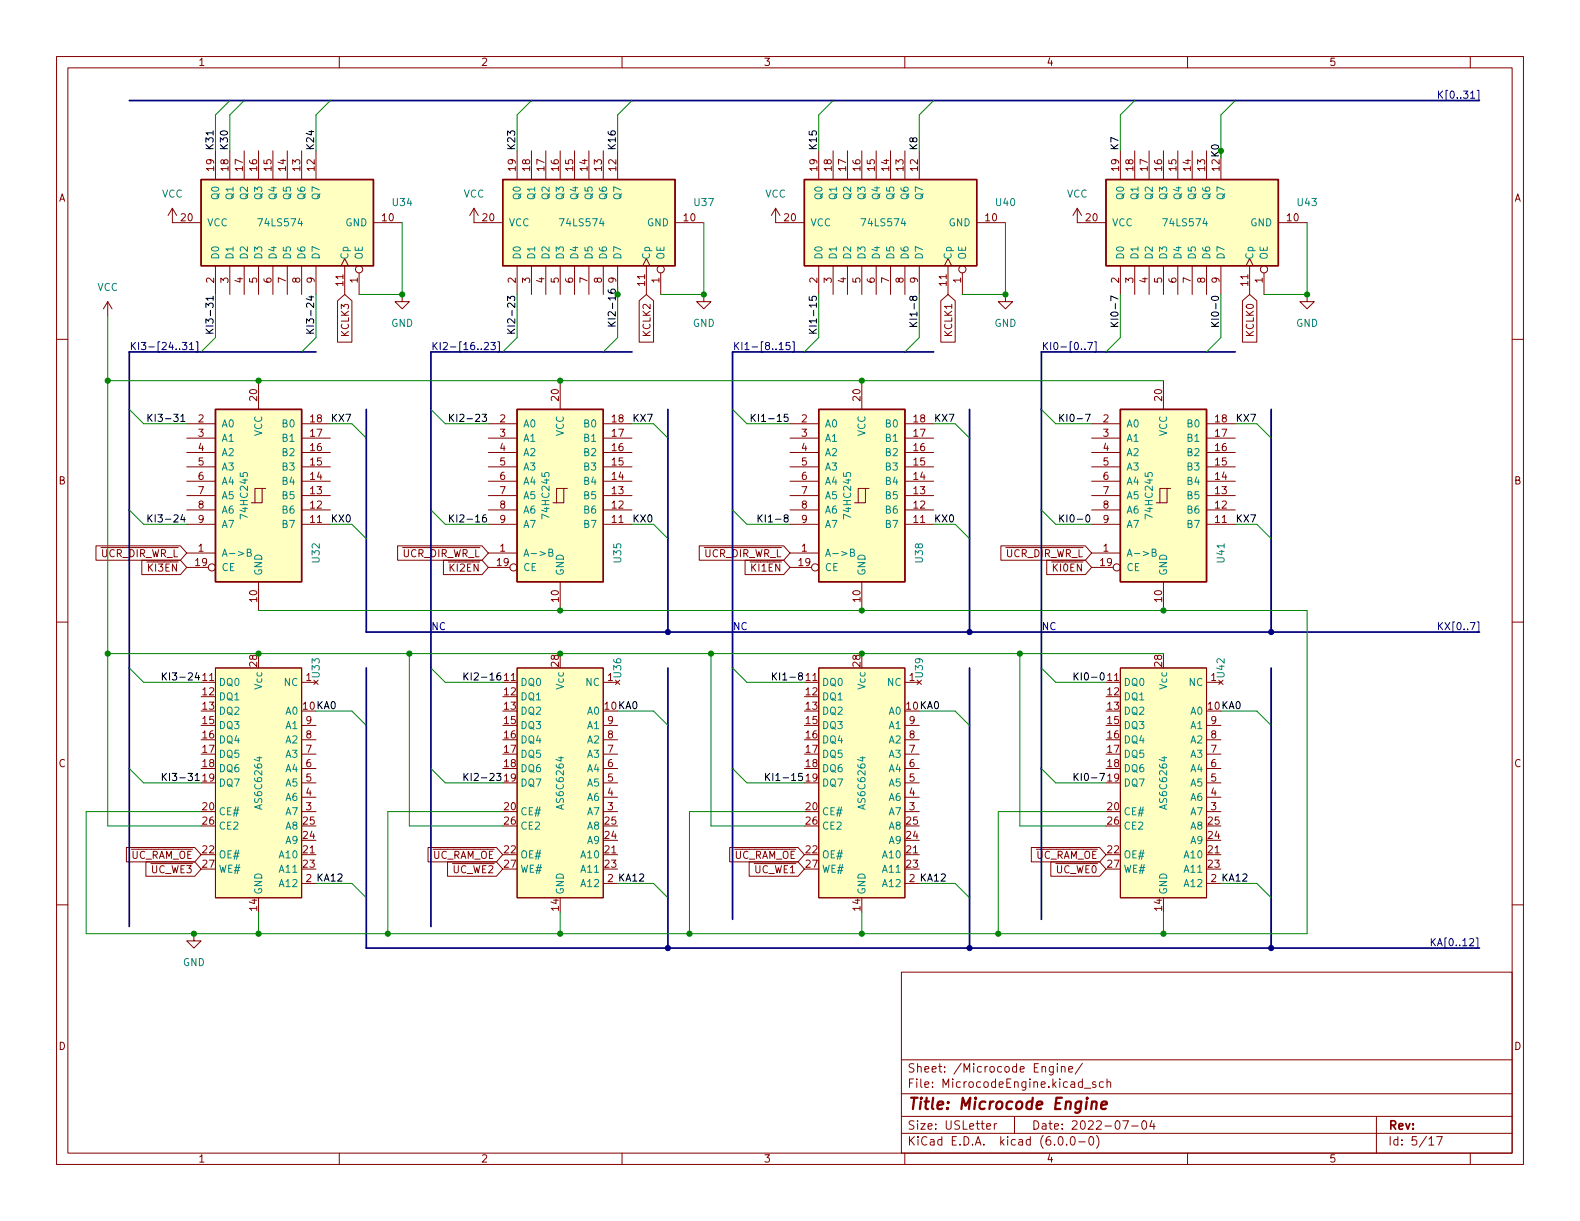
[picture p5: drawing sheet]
<svg xmlns="http://www.w3.org/2000/svg" width="279mm" height="216mm" viewBox="0 0 279 216" stroke-linecap="round" stroke-linejoin="round" font-family="sans-serif">
<g fill="none" stroke="#840000" stroke-width=".18">
<path d="M10 10h259.4v195.9h-259.4zM12 12h255.4v191.9h-255.4zM60 10v2M110 10v2M160 10v2M210 10v2M260 10v2M30.5 36.8v2.6h5.1M30.5 36.8l-.8 1.3M30.5 36.8l.7 1.3M38.1 26.7v5.1M40.6 26.7v5.1"/>
<path d="M43.2 26.7v5.1M45.7 26.7v5.1M48.3 26.7v5.1M50.8 26.7v5.1M53.3 26.7v5.1M55.9 26.7v5.1M66 39.4h5.1M83.8 36.8v2.6h5.1M83.8 36.8l-.7 1.3M83.8 36.8l.8 1.3M91.4 26.7v5.1M94 26.7v5.1"/>
<path d="M96.5 26.7v5.1M99.1 26.7v5.1M101.6 26.7v5.1M104.1 26.7v5.1M106.7 26.7v5.1M109.2 26.7v5.1M119.4 39.4h5.1M137.2 36.8v2.6h5M137.2 36.8l-.8 1.3M137.2 36.8l.7 1.3M144.8 26.7v5.1M147.3 26.7v5.1"/>
<path d="M149.9 26.7v5.1M152.4 26.7v5.1M154.9 26.7v5.1M157.5 26.7v5.1M160 26.7v5.1M162.6 26.7v5.1M172.7 39.4h5.1M190.5 36.8v2.6h5.1M190.5 36.8l-.8 1.3M190.5 36.8l.8 1.3M198.1 26.7v5.1M200.7 26.7v5.1"/>
<path d="M203.2 26.7v5.1M205.7 26.7v5.1M208.3 26.7v5.1M210.8 26.7v5.1M213.4 26.7v5.1M215.9 26.7v5.1M226.1 39.4h5M10 60h2M19 53.3l-.7 1.3M19 53.3v2.6M19 53.3l.8 1.3M38.1 47v5.1"/>
<path d="M40.6 47v5.1M43.2 47v5.1M45.7 47v5.1M48.3 47v5.1M50.8 47v5.1M53.3 47v5.1M55.9 47v5.1M59.7 53.2l1.3-1.1 1.2 1.1v7.3h-2.5zM60.3 47l.7-1.3 .6 1.3M61 47v5.1M63.5 48.3v3.8M71.1 52.1v1.2h1.3l-1.3 1.3-1.3-1.3h1.3"/>
<path d="M91.4 47v5.1M94 47v5.1M96.5 47v5.1M99.1 47v5.1M101.6 47v5.1M104.1 47v5.1M106.7 47v5.1M109.2 47v5.1M113 53.2l1.3-1.1 1.3 1.1v7.3h-2.6zM113.7 47l.6-1.3 .6 1.3M114.3 47v5.1M116.8 48.3v3.8"/>
<path d="M124.5 52.1v1.2h1.2l-1.2 1.3-1.3-1.3h1.3M144.8 47v5.1M147.3 47v5.1M149.9 47v5.1M152.4 47v5.1M154.9 47v5.1M157.5 47v5.1M160 47v5.1M162.6 47v5.1M166.4 53.2l1.2-1.1 1.3 1.1v7.3h-2.5zM167 47l.6-1.3 .7 1.3M167.6 47v5.1"/>
<path d="M170.2 48.3v3.8M177.8 52.1v1.2h1.3l-1.3 1.3-1.3-1.3h1.3M198.1 47v5.1M200.7 47v5.1M203.2 47v5.1M205.7 47v5.1M208.3 47v5.1M210.8 47v5.1M213.4 47v5.1M215.9 47v5.1M219.7 53.2l1.3-1.1 1.3 1.1v7.3h-2.6zM220.3 47l.7-1.3 .6 1.3"/>
<path d="M221 47v5.1M223.5 48.3v3.8M231.1 52.1v1.2h1.3l-1.3 1.3-1.2-1.3h1.2M267.4 60h2M33 77.5h5.1M33 74.9h5.1M45.7 67.3v5.1M53.3 77.5h5.1M53.3 74.9h5.1M86.4 77.5h5M86.4 74.9h5M99.1 67.3v5.1"/>
<path d="M106.7 77.5h5.1M106.7 74.9h5.1M139.7 77.5h5.1M139.7 74.9h5.1M152.4 67.3v5.1M160 77.5h5.1M160 74.9h5.1M193 77.5h5.1M193 74.9h5.1M205.7 67.3v5.1M213.4 77.5h5M213.4 74.9h5"/>
<path d="M17 96.5h14.9l1.1 1.3-1.1 1.3h-14.9zM25.1 99.1h6.8l1.1 1.2-1.1 1.3h-6.8zM33 97.8h5.1M33 92.7h5.1M33 90.2h5.1M33 87.6h5.1M33 85.1h5.1M33 82.6h5.1M33 80h5.1M46.4 86.4h-1.3v2.5M47 86.4h-.6v2.5h-2M53.3 92.7h5.1"/>
<path d="M53.3 90.2h5.1M53.3 87.6h5.1M53.3 85.1h5.1M53.3 82.6h5.1M53.3 80h5.1M70.3 96.5h14.9l1.2 1.3-1.2 1.3h-14.9zM78.4 99.1h6.8l1.2 1.2-1.2 1.3h-6.8zM86.4 97.8h5M86.4 92.7h5M86.4 90.2h5M86.4 87.6h5M86.4 85.1h5"/>
<path d="M86.4 82.6h5M86.4 80h5M99.7 86.4h-1.3v2.5M100.3 86.4h-.6v2.5h-1.9M106.7 92.7h5.1M106.7 90.2h5.1M106.7 87.6h5.1M106.7 85.1h5.1M106.7 82.6h5.1M106.7 80h5.1M123.7 96.5h14.9l1.1 1.3-1.1 1.3h-14.9zM131.8 99.1h6.8l1.1 1.2-1.1 1.3h-6.8z"/>
<path d="M139.7 97.8h5.1M139.7 92.7h5.1M139.7 90.2h5.1M139.7 87.6h5.1M139.7 85.1h5.1M139.7 82.6h5.1M139.7 80h5.1M153 86.4h-1.2v2.5M153.7 86.4h-.7v2.5h-1.9M160 92.7h5.1M160 90.2h5.1M160 87.6h5.1"/>
<path d="M160 85.1h5.1M160 82.6h5.1M160 80h5.1M177 96.5h14.9l1.1 1.3-1.1 1.3h-14.9zM185.1 99.1h6.8l1.1 1.2-1.1 1.3h-6.8zM193 97.8h5.1M193 92.7h5.1M193 90.2h5.1M193 87.6h5.1M193 85.1h5.1M193 82.6h5.1M193 80h5.1"/>
<path d="M206.4 86.4h-1.3v2.5M207 86.4h-.6v2.5h-1.9M213.4 92.7h5M213.4 90.2h5M213.4 87.6h5M213.4 85.1h5M213.4 82.6h5M213.4 80h5M10 110h2M33 100.3h3.8M38.1 118.1h15.2v40.7h-15.2zM45.7 102.9v5.1"/>
<path d="M86.4 100.3h3.8M91.4 118.1h15.3v40.7h-15.3zM99.1 102.9v5.1M139.7 100.3h3.8M144.8 118.1h15.2v40.7h-15.2zM152.4 102.9v5.1M193 100.3h3.8M198.1 118.1h15.3v40.7h-15.3zM205.7 102.9v5.1M267.4 110h2M35.6 120.7h2.5M53.3 120.7h2.6"/>
<path d="M53.3 138.4h2.6M53.3 135.9h2.6M53.3 133.4h2.6M53.3 130.8h2.6M53.3 128.3h2.6M55.5 120.3l.8 .7M55.9 139.7h.1M56.3 120.3l-.8 .7M88.9 120.7h2.5M106.7 120.7h2.5M106.7 138.4h2.5M106.7 135.9h2.5"/>
<path d="M106.7 133.4h2.5M106.7 130.8h2.5M106.7 128.3h2.5M108.8 120.3l.8 .7M109.2 139.7h.1M109.6 120.3l-.8 .7M142.2 120.7h2.6M160 120.7h2.6M160 138.4h2.6M160 135.9h2.6M160 133.4h2.6M160 130.8h2.6"/>
<path d="M160 128.3h2.6M162.2 120.3l.7 .7M162.6 139.7h.1M162.9 120.3l-.7 .7M195.6 120.7h2.5M213.4 120.7h2.5M213.4 138.4h2.5M213.4 135.9h2.5M213.4 133.4h2.5M213.4 130.8h2.5M213.4 128.3h2.5M215.5 120.3l.8 .7"/>
<path d="M215.9 139.7h.1M216.3 120.3l-.8 .7M10 160h2M22.4 149.9h12l1.2 1.2-1.2 1.3h-12zM25.8 152.4h8.6l1.2 1.3-1.2 1.2h-8.6zM53.3 156.2h2.6M53.3 151.1h2.6M53.3 143.5h2.6M53.3 141h2.6M75.7 149.9h12.1l1.1 1.2-1.1 1.3h-12.1zM79.1 152.4h8.7l1.1 1.3-1.1 1.2h-8.7zM106.7 156.2h2.5"/>
<path d="M106.7 151.1h2.5M106.7 143.5h2.5M106.7 141h2.5M129 149.9h12.1l1.1 1.2-1.1 1.3h-12.1zM132.5 152.4h8.6l1.1 1.3-1.1 1.2h-8.6zM160 156.2h2.6M160 151.1h2.6M160 143.5h2.6M160 141h2.6M182.4 149.9h12.1l1.1 1.2-1.1 1.3h-12.1zM185.8 152.4h8.7l1.1 1.3-1.1 1.2h-8.7zM213.4 156.2h2.5"/>
<path d="M213.4 151.1h2.5M213.4 143.5h2.5M213.4 141h2.5M267.4 160h2M34.3 165.1v1.3h1.3l-1.3 1.2-1.3-1.2h1.3M159.4 171.9h108v32h-108zM159.4 197.4h108M159.4 193.4h108M159.4 187.4h108M174.5 199.2l.7-.2-.1-.3h-.4l-.2 .2v.7h.6M175.8 198.7v1M176.3 198.7h-.3l-.2 .3"/>
<path d="M179.4 197.4v3M186.3 188.6v1.2l-.3 .3-.4-.1M186.3 188.7l-.5-.1-.3 .3v.4l.2 .2h.6M187 188.1v.1M187 188.6v1M187.7 188.7l.2-.1 .4 .1v.9M187.7 188.6v1M189 189.1l.7-.2-.1-.2-.4-.1-.2 .2v.7h.6M191.4 188l-1.3 1.9M191.8 192.4h1.1M193.8 191.4l-.4-.1-.2 .2 .1 .2 .5 .2v.3h-.6M195.1 191.4l-.4-.1-.3 .3v.4l.1 .2h.6"/>
<path d="M195.8 191.4l.2-.1 .3 .1 .1 .9M195.8 190.8v1.5M198.5 198.2h1l-.6 1.5M200.1 199.1h1.2M202.1 198.2h.2a.81 .81 0 0 1 .5 .6 .81 .81 0 0 1-.3 .8l-.1 .1a.81 .81 0 0 1-.6-.6 .81 .81 0 0 1 .3-.9zM203.7 198.1l-.4 1.1h1M204 198.7v1M243.4 197.4v6.5M60 203.9v2M110 203.9v2M159.4 200.4h108M160 203.9v2"/>
<path d="M187.3 201h.2a.81 .81 0 0 1 .6 .6 .81 .81 0 0 1-.3 .8l-.2 .1a.81 .81 0 0 1-.6-.6 .81 .81 0 0 1 .3-.9zM188.6 202.3v.2M189.5 201h.1a.81 .81 0 0 1 .6 .6 .81 .81 0 0 1-.3 .8l-.1 .1a.81 .81 0 0 1-.6-.6 .81 .81 0 0 1 .3-.9zM190.8 201.9h1.1M192.8 201h.1a.81 .81 0 0 1 .6 .6 .81 .81 0 0 1-.3 .8l-.2 .1a.81 .81 0 0 1-.5-.6 .81 .81 0 0 1 .3-.9zM193.9 200.8a1.72 1.72 0 0 1 0 2.2M210 203.9v2M252.7 201.4l.4-.4v1.5M252.7 202.5h.8M254 201h1l-.6 1.5M260 203.9v2"/>
<circle cx="63.5" cy="47.6" r=".63"/>
<circle cx="116.8" cy="47.6" r=".63"/>
<circle cx="170.2" cy="47.6" r=".63"/>
<circle cx="223.5" cy="47.6" r=".63"/>
<circle cx="37.5" cy="100.3" r=".63"/>
<circle cx="90.8" cy="100.3" r=".63"/>
<circle cx="144.1" cy="100.3" r=".63"/>
<circle cx="197.5" cy="100.3" r=".63"/>
</g>
<path d="M193.1 195a.49 .49 0 0 1 .8 .1l-.1 1M193.1 194.8l-.1 1.3M194.8 195.4l.9-.2v-.3l-.6-.1-.3 .3v.9l.2 .1 .5-.1" fill="none" stroke="#840000" stroke-width=".4"/>
<g fill="#ffffc2" stroke="#ffffc2" stroke-width=".18">
<path d="M195.6 31.8h30.5v15.2h-30.5z"/>
<path d="M144.8 118.1h15.2v40.7h-15.2z"/>
<path d="M142.2 31.8h30.5v15.2h-30.5z"/>
<path d="M144.8 72.4h15.2v30.5h-15.2z"/>
<path d="M198.1 72.4h15.3v30.5h-15.3z"/>
<path d="M91.4 118.1h15.3v40.7h-15.3z"/>
<path d="M88.9 31.8h30.5v15.2h-30.5z"/>
<path d="M198.1 118.1h15.3v40.7h-15.3z"/>
<path d="M38.1 118.1h15.2v40.7h-15.2z"/>
<path d="M91.4 72.4h15.3v30.5h-15.3z"/>
<path d="M35.6 31.8h30.4v15.2h-30.4z"/>
<path d="M38.1 72.4h15.2v30.5h-15.2z"/>
</g>
<path d="M35.6 31.8h30.4v15.2h-30.4zM88.9 31.8h30.5v15.2h-30.5zM142.2 31.8h30.5v15.2h-30.5zM195.6 31.8h30.5v15.2h-30.5zM38.1 72.4h15.2v30.5h-15.2zM91.4 72.4h15.3v30.5h-15.3zM144.8 72.4h15.2v30.5h-15.2zM198.1 72.4h15.3v30.5h-15.3z" fill="none" stroke="#840000" stroke-width=".25"/>
<path d="M43.7 97.7l.6-.1 .1-.1-.1-.3-.6-.1v1.3h.5l.2-.2 .1-.3-.3-.2M97.1 97.7l.5-.1 .1-.1v-.3l-.6-.1v1.3h.5l.1-.2 .1-.3-.3-.2M150.4 97.7l.6-.1 .1-.1-.1-.3-.6-.1v1.3h.5l.2-.2v-.3l-.3-.2M203.7 97.7l.6-.1 .1-.1v-.3l-.7-.1v1.3h.5l.2-.2 .1-.3-.3-.2" fill="none" stroke="#008484" stroke-width=".18"/>
<g fill="none" stroke="#000" stroke-width=".18">
<path d="M37.7 23.1v.8M36.4 58.9h1.3M36.4 58.2l.7 .7M37.7 58.2l-.7 .5M54.2 58.9h1.3M54.2 58.2l.7 .7M55.5 58.2l-.8 .5M89.8 58.9h1.2M89.8 58.2l.7 .7M91 58.2l-.7 .5M107.5 57.6h1.3M107.5 56.9l.8 .7"/>
<path d="M108.8 56.9l-.7 .6M143.1 58.9h1.3M143.1 58.2l.7 .7M144.4 58.2l-.8 .5M160.9 57.7h1.3M160.9 57l.7 .7M162.2 57l-.8 .5M196.4 57.7h1.3M196.4 57l.8 .7M197.7 57l-.7 .5M214.2 57.7h1.3M214.2 57l.7 .7"/>
<path d="M215.5 57l-.7 .5M26.2 73.3v1.2M26.4 73.8l.5 .7M26.9 73.3l-.7 .7M79.5 73.3v1.2M79.7 73.8l.5 .7M80.2 73.3l-.7 .7M132.9 73.3v1.2M133 73.8l.6 .7M133.6 73.3l-.7 .7M187.4 73.3v1.2M187.6 73.8l.5 .7"/>
<path d="M188.1 73.3l-.7 .7M26.2 91v1.3M26.4 91.6l.5 .7M26.9 91l-.7 .8M79.5 91v1.3M79.7 91.6l.5 .7M80.2 91l-.7 .8M134.1 91v1.3M134.2 91.6l.6 .7M134.8 91l-.7 .8M187.4 91v1.3M187.6 91.6l.5 .7"/>
<path d="M188.1 91l-.7 .8M28.7 119v1.2M28.9 119.5l.5 .7M29.4 119l-.7 .7M82.1 119v1.2M82.2 119.5l.6 .7M82.8 119l-.7 .7M136.6 119v1.2M136.8 119.5l.5 .7M137.3 119l-.7 .7M189.9 119v1.2M190.1 119.5l.6 .7"/>
<path d="M190.7 119l-.8 .7M28.7 136.8v1.2M28.9 137.3l.5 .7M29.4 136.8l-.7 .7M82.1 136.8v1.2M82.2 137.3l.6 .7M82.8 136.8l-.7 .7M135.4 136.8v1.2M135.6 137.3l.5 .7M136.1 136.8l-.7 .7M189.9 136.8v1.2M190.1 137.3l.6 .7"/>
<path d="M190.7 136.8l-.8 .7"/>
</g>
<g fill="none" stroke="#000084" stroke-width=".18">
<path d="M260.1 17.4h.7M261.2 16h.3v1.8h-.3M32.2 60.6h.8l-.4 .4 .4 .2v.5l-.2 .1-.6-.1M33.5 60.9l.4-.3v1.2M33.5 61.8h.7M34.7 60.4h.3v1.8h-.3M85.7 60.7l.4-.1 .3 .3-.8 .9h.8M86.8 60.6h.8l-.4 .4 .3 .2v.5l-.2 .1-.5-.1M88 60.4h.3v1.8h-.3M137.8 61.8h.7M139.7 60.6h-.6l-.1 .6 .2-.2 .4 .1 .1 .2v.4l-.2 .1-.5-.1M140.1 60.4h.3v1.8h-.3"/>
<path d="M191.8 61.7v.1M192.3 60.6h.9l-.6 1.2M193.5 60.4h.3v1.8h-.3M260 110.1h.9l-.6 1.3M261.2 110h.3v1.8h-.3M259.9 166.1l.5-.1 .2 .3-.8 .9h.8M261 165.8h.3v1.9h-.3"/>
</g>
<g fill="none" stroke="#000084" stroke-width=".3">
<path d="M22.9 17.8h238.7M55.9 62.2h-33v101.6M64.8 72.4v39.4h196.8M111.8 62.2h-35.6v101.6M118.1 72.4v39.4M165.1 62.2h-35.6v100.4M171.4 72.4v39.4M218.4 62.2h-34.3v100.4M224.8 72.4v39.4M64.8 118.1v49.5h196.8M118.1 118.1v49.5M171.4 118.1v49.5"/>
<path d="M224.8 118.1v49.5"/>
</g>
<g fill="none" stroke="#008400" stroke-width=".18">
<path d="M40.6 17.8l-2.5 2.5v6.4M43.2 17.8l-2.6 2.5v6.4M58.4 17.8l-2.5 2.5v6.4M94 17.8l-2.6 2.5v6.4M111.8 17.8l-2.6 2.5v6.4M147.3 17.8l-2.5 2.5v6.4M165.1 17.8l-2.5 2.5v6.4M200.7 17.8l-2.6 2.5v6.4M218.4 17.8l-2.5 2.5v6.4M71.1 39.4v12.7h-7.6M124.5 39.4v12.7h-7.7M177.8 39.4v12.7h-7.6"/>
<path d="M231.1 39.4v12.7h-7.6M19 55.9v90.2h16.6M38.1 52.1v7.6l-2.5 2.5M55.9 52.1v7.6l-2.6 2.5M91.4 52.1v7.6l-2.5 2.5M109.2 52.1v7.6l-2.5 2.5M144.8 52.1v7.6l-2.6 2.5M162.6 52.1v7.6l-2.6 2.5M198.1 52.1v7.6l-2.5 2.5M215.9 52.1v7.6l-2.5 2.5M19 67.3h186.7M22.9 72.4l2.5 2.5h7.6"/>
<path d="M58.4 74.9h3.8l2.6 2.6M76.2 72.4l2.5 2.5h7.7M111.8 74.9h3.8l2.5 2.6M129.5 72.4l2.6 2.5h7.6M165.1 74.9h3.8l2.5 2.6M184.1 72.4l2.6 2.5h6.3M218.4 74.9h3.8l2.6 2.6M22.9 90.2l2.5 2.5h7.6M58.4 92.7h3.8l2.6 2.6M76.2 90.2l2.5 2.5h7.7M111.8 92.7h3.8l2.5 2.6M129.5 90.2l2.6 2.5h7.6"/>
<path d="M165.1 92.7h3.8l2.5 2.6M184.1 90.2l2.6 2.5h6.3M218.4 92.7h3.8l2.6 2.6M19 115.6h186.7M22.9 118.1l2.5 2.6h10.2M45.7 108h185.4v57.1h-215.9v-21.6h20.4M72.4 115.6v30.5h16.5M76.2 118.1l2.5 2.6h10.2M125.7 115.6v30.5h16.5M129.5 118.1l2.6 2.6h10.1M180.3 115.6v30.5h15.3M184.1 118.1l2.6 2.6h8.9"/>
<path d="M22.9 135.9l2.5 2.5h10.2M55.9 125.7h6.3l2.6 2.6M76.2 135.9l2.5 2.5h10.2M109.2 125.7h6.4l2.5 2.6M129.5 135.9l2.6 2.5h10.1M162.6 125.7h6.3l2.5 2.6M184.1 135.9l2.6 2.5h8.9M215.9 125.7h6.3l2.6 2.6M55.9 156.2h6.3l2.6 2.6M88.9 143.5h-20.3v21.6M109.2 156.2h6.4l2.5 2.6M142.2 143.5h-20.3v21.6"/>
<path d="M162.6 156.2h6.3l2.5 2.6M195.6 143.5h-19.1v21.6M215.9 156.2h6.3l2.6 2.6M45.7 161.3v3.8M99.1 161.3v3.8M152.4 161.3v3.8M205.7 161.3v3.8"/>
</g>
<g fill="#008400" stroke="#008400" stroke-width=".18">
<circle cx="99.1" cy="115.6" r=".46"/>
<circle cx="45.7" cy="115.6" r=".46"/>
<circle cx="71.1" cy="52.1" r=".46"/>
<circle cx="45.7" cy="67.3" r=".46"/>
<circle cx="45.7" cy="165.1" r=".46"/>
<circle cx="72.4" cy="115.6" r=".46"/>
<circle cx="68.6" cy="165.1" r=".46"/>
<circle cx="34.3" cy="165.1" r=".46"/>
<circle cx="99.1" cy="67.3" r=".46"/>
<circle cx="124.5" cy="52.1" r=".46"/>
<circle cx="109.2" cy="52.1" r=".46"/>
<circle cx="121.9" cy="165.1" r=".46"/>
<circle cx="99.1" cy="108" r=".46"/>
<circle cx="125.7" cy="115.6" r=".46"/>
<circle cx="99.1" cy="165.1" r=".46"/>
<circle cx="19" cy="115.6" r=".46"/>
<circle cx="19" cy="67.3" r=".46"/>
<circle cx="177.8" cy="52.1" r=".46"/>
<circle cx="152.4" cy="67.3" r=".46"/>
<circle cx="152.4" cy="108" r=".46"/>
<circle cx="180.3" cy="115.6" r=".46"/>
<circle cx="152.4" cy="115.6" r=".46"/>
<circle cx="152.4" cy="165.1" r=".46"/>
<circle cx="176.5" cy="165.1" r=".46"/>
<circle cx="205.7" cy="108" r=".46"/>
<circle cx="205.7" cy="165.1" r=".46"/>
<circle cx="231.1" cy="52.1" r=".46"/>
<circle cx="215.9" cy="26.7" r=".46"/>
</g>
<g fill="#000084" stroke="#000084" stroke-width=".18">
<circle cx="118.1" cy="167.6" r=".46"/>
<circle cx="118.1" cy="111.8" r=".46"/>
<circle cx="171.4" cy="111.8" r=".46"/>
<circle cx="171.4" cy="167.6" r=".46"/>
<circle cx="224.8" cy="111.8" r=".46"/>
<circle cx="224.8" cy="167.6" r=".46"/>
</g>
<text font-size="2.8" fill="#840000" x="160.4" y="196.2">Title: Microcode Engine</text>
<g font-size="2.1" fill="#840000">
<text x="160.4" y="189.7">Sheet: /Microcode Engine/</text>
<text x="160.4" y="192.4">File: MicrocodeEngine.kicad_sch</text>
<text x="160.4" y="202.5">KiCad E.D.A. kicad (6.0.0-0)</text>
<text x="160.4" y="199.7">Size: USLetter</text>
<text x="182.4" y="199.7">Date: 2022-07-04</text>
<text x="245.4" y="199.7">Rev:</text>
<text x="245.4" y="202.5">Id: 5/17</text>
</g>
<g font-size="1.8" fill="#840000">
<text x="35" y="11.6">1</text>
<text x="85" y="11.6">2</text>
<text x="135" y="11.6">3</text>
<text x="185" y="11.6">4</text>
<text x="235" y="11.6">5</text>
<text x="10.3" y="35.6">A</text>
<text x="37.8" y="30.2" transform="rotate(-90 37.8 30.2)">19</text>
<text x="40.4" y="30.2" transform="rotate(-90 40.4 30.2)">18</text>
<text x="42.9" y="30.2" transform="rotate(-90 42.9 30.2)">17</text>
<text x="45.5" y="30.2" transform="rotate(-90 45.5 30.2)">16</text>
<text x="48" y="30.2" transform="rotate(-90 48 30.2)">15</text>
<text x="50.5" y="30.2" transform="rotate(-90 50.5 30.2)">14</text>
<text x="53.1" y="30.2" transform="rotate(-90 53.1 30.2)">13</text>
<text x="55.6" y="30.2" transform="rotate(-90 55.6 30.2)">12</text>
<text x="91.2" y="30.2" transform="rotate(-90 91.2 30.2)">19</text>
<text x="93.7" y="30.2" transform="rotate(-90 93.7 30.2)">18</text>
<text x="96.3" y="30.2" transform="rotate(-90 96.3 30.2)">17</text>
<text x="98.8" y="30.2" transform="rotate(-90 98.8 30.2)">16</text>
<text x="101.3" y="30.2" transform="rotate(-90 101.3 30.2)">15</text>
<text x="103.9" y="30.2" transform="rotate(-90 103.9 30.2)">14</text>
<text x="106.4" y="30.2" transform="rotate(-90 106.4 30.2)">13</text>
<text x="109" y="30.2" transform="rotate(-90 109 30.2)">12</text>
<text x="144.5" y="30.2" transform="rotate(-90 144.5 30.2)">19</text>
<text x="147.1" y="30.2" transform="rotate(-90 147.1 30.2)">18</text>
<text x="149.6" y="30.2" transform="rotate(-90 149.6 30.2)">17</text>
<text x="152.1" y="30.2" transform="rotate(-90 152.1 30.2)">16</text>
<text x="154.7" y="30.2" transform="rotate(-90 154.7 30.2)">15</text>
<text x="157.2" y="30.2" transform="rotate(-90 157.2 30.2)">14</text>
<text x="159.8" y="30.2" transform="rotate(-90 159.8 30.2)">13</text>
<text x="162.3" y="30.2" transform="rotate(-90 162.3 30.2)">12</text>
<text x="197.9" y="30.2" transform="rotate(-90 197.9 30.2)">19</text>
<text x="200.4" y="30.2" transform="rotate(-90 200.4 30.2)">18</text>
<text x="202.9" y="30.2" transform="rotate(-90 202.9 30.2)">17</text>
<text x="205.5" y="30.2" transform="rotate(-90 205.5 30.2)">16</text>
<text x="208" y="30.2" transform="rotate(-90 208 30.2)">15</text>
<text x="210.6" y="30.2" transform="rotate(-90 210.6 30.2)">14</text>
<text x="213.1" y="30.2" transform="rotate(-90 213.1 30.2)">13</text>
<text x="267.7" y="35.6">A</text>
<text x="32" y="39.1">20</text>
<text x="67.6" y="39.1">10</text>
<text x="85.4" y="39.1">20</text>
<text x="120.9" y="39.1">10</text>
<text x="138.7" y="39.1">20</text>
<text x="174.3" y="39.1">10</text>
<text x="192.1" y="39.1">20</text>
<text x="227.6" y="39.1">10</text>
<text x="37.8" y="50" transform="rotate(-90 37.8 50)">2</text>
<text x="40.4" y="50" transform="rotate(-90 40.4 50)">3</text>
<text x="42.9" y="50" transform="rotate(-90 42.9 50)">4</text>
<text x="45.5" y="50" transform="rotate(-90 45.5 50)">5</text>
<text x="48" y="50" transform="rotate(-90 48 50)">6</text>
<text x="50.5" y="50" transform="rotate(-90 50.5 50)">7</text>
<text x="53.1" y="50" transform="rotate(-90 53.1 50)">8</text>
<text x="55.6" y="50" transform="rotate(-90 55.6 50)">9</text>
<text x="60.7" y="50.5" transform="rotate(-90 60.7 50.5)">11</text>
<text x="63.2" y="50" transform="rotate(-90 63.2 50)">1</text>
<text x="91.2" y="50" transform="rotate(-90 91.2 50)">2</text>
<text x="93.7" y="50" transform="rotate(-90 93.7 50)">3</text>
<text x="96.3" y="50" transform="rotate(-90 96.3 50)">4</text>
<text x="98.8" y="50" transform="rotate(-90 98.8 50)">5</text>
<text x="101.3" y="50" transform="rotate(-90 101.3 50)">6</text>
<text x="103.9" y="50" transform="rotate(-90 103.9 50)">7</text>
<text x="106.4" y="50" transform="rotate(-90 106.4 50)">8</text>
<text x="109" y="50" transform="rotate(-90 109 50)">9</text>
<text x="114" y="50.5" transform="rotate(-90 114 50.5)">11</text>
<text x="116.6" y="50" transform="rotate(-90 116.6 50)">1</text>
<text x="144.5" y="50" transform="rotate(-90 144.5 50)">2</text>
<text x="147.1" y="50" transform="rotate(-90 147.1 50)">3</text>
<text x="149.6" y="50" transform="rotate(-90 149.6 50)">4</text>
<text x="152.1" y="50" transform="rotate(-90 152.1 50)">5</text>
<text x="154.7" y="50" transform="rotate(-90 154.7 50)">6</text>
<text x="157.2" y="50" transform="rotate(-90 157.2 50)">7</text>
<text x="159.8" y="50" transform="rotate(-90 159.8 50)">8</text>
<text x="162.3" y="50" transform="rotate(-90 162.3 50)">9</text>
<text x="167.4" y="50.5" transform="rotate(-90 167.4 50.5)">11</text>
<text x="169.9" y="50" transform="rotate(-90 169.9 50)">1</text>
<text x="197.9" y="50" transform="rotate(-90 197.9 50)">2</text>
<text x="200.4" y="50" transform="rotate(-90 200.4 50)">3</text>
<text x="202.9" y="50" transform="rotate(-90 202.9 50)">4</text>
<text x="205.5" y="50" transform="rotate(-90 205.5 50)">5</text>
<text x="208" y="50" transform="rotate(-90 208 50)">6</text>
<text x="210.6" y="50" transform="rotate(-90 210.6 50)">7</text>
<text x="213.1" y="50" transform="rotate(-90 213.1 50)">8</text>
<text x="215.6" y="50" transform="rotate(-90 215.6 50)">9</text>
<text x="220.7" y="50.5" transform="rotate(-90 220.7 50.5)">11</text>
<text x="223.3" y="50" transform="rotate(-90 223.3 50)">1</text>
<text x="61.7" y="59.4" transform="rotate(-90 61.7 59.4)">KCLK3</text>
<text x="115" y="59.4" transform="rotate(-90 115 59.4)">KCLK2</text>
<text x="168.4" y="59.4" transform="rotate(-90 168.4 59.4)">KCLK1</text>
<text x="221.7" y="59.4" transform="rotate(-90 221.7 59.4)">KCLK0</text>
<text x="45.5" y="70.8" transform="rotate(-90 45.5 70.8)">20</text>
<text x="98.8" y="70.8" transform="rotate(-90 98.8 70.8)">20</text>
<text x="152.1" y="70.8" transform="rotate(-90 152.1 70.8)">20</text>
<text x="205.5" y="70.8" transform="rotate(-90 205.5 70.8)">20</text>
<text x="35.1" y="74.7">2</text>
<text x="35.1" y="77.2">3</text>
<text x="54.9" y="77.2">17</text>
<text x="54.9" y="74.7">18</text>
<text x="88.4" y="74.7">2</text>
<text x="88.4" y="77.2">3</text>
<text x="108.2" y="77.2">17</text>
<text x="108.2" y="74.7">18</text>
<text x="141.7" y="74.7">2</text>
<text x="141.7" y="77.2">3</text>
<text x="161.6" y="77.2">17</text>
<text x="161.6" y="74.7">18</text>
<text x="195.1" y="74.7">2</text>
<text x="195.1" y="77.2">3</text>
<text x="214.9" y="77.2">17</text>
<text x="214.9" y="74.7">18</text>
<text x="35.1" y="79.8">4</text>
<text x="35.1" y="82.3">5</text>
<text x="54.9" y="82.3">15</text>
<text x="54.9" y="79.8">16</text>
<text x="88.4" y="79.8">4</text>
<text x="88.4" y="82.3">5</text>
<text x="108.2" y="82.3">15</text>
<text x="108.2" y="79.8">16</text>
<text x="141.7" y="79.8">4</text>
<text x="141.7" y="82.3">5</text>
<text x="161.6" y="82.3">15</text>
<text x="161.6" y="79.8">16</text>
<text x="195.1" y="79.8">4</text>
<text x="195.1" y="82.3">5</text>
<text x="214.9" y="82.3">15</text>
<text x="214.9" y="79.8">16</text>
<text x="10.3" y="85.7">B</text>
<text x="35.1" y="84.8">6</text>
<text x="35.1" y="87.4">7</text>
<text x="35.1" y="89.9">8</text>
<text x="54.9" y="89.9">12</text>
<text x="54.9" y="87.4">13</text>
<text x="54.9" y="84.8">14</text>
<text x="88.4" y="84.8">6</text>
<text x="88.4" y="87.4">7</text>
<text x="88.4" y="89.9">8</text>
<text x="108.2" y="89.9">12</text>
<text x="108.2" y="87.4">13</text>
<text x="108.2" y="84.8">14</text>
<text x="141.7" y="84.8">6</text>
<text x="141.7" y="87.4">7</text>
<text x="141.7" y="89.9">8</text>
<text x="161.6" y="89.9">12</text>
<text x="161.6" y="87.4">13</text>
<text x="161.6" y="84.8">14</text>
<text x="195.1" y="84.8">6</text>
<text x="195.1" y="87.4">7</text>
<text x="195.1" y="89.9">8</text>
<text x="214.9" y="89.9">12</text>
<text x="214.9" y="87.4">13</text>
<text x="214.9" y="84.8">14</text>
<text x="267.7" y="85.7">B</text>
<text x="35.1" y="92.5">9</text>
<text x="54.9" y="92.5">11</text>
<text x="88.4" y="92.5">9</text>
<text x="108.2" y="92.5">11</text>
<text x="141.7" y="92.5">9</text>
<text x="161.6" y="92.5">11</text>
<text x="195.1" y="92.5">9</text>
<text x="214.9" y="92.5">11</text>
<text x="16.4" y="98.5">~{UCR_DIR_WR_L}</text>
<text x="25" y="101.1">~{KI3EN}</text>
<text x="34.6" y="100.1">19</text>
<text x="35.1" y="97.5">1</text>
<text x="69.7" y="98.5">~{UCR_DIR_WR_L}</text>
<text x="78.3" y="101.1">~{KI2EN}</text>
<text x="87.9" y="100.1">19</text>
<text x="88.4" y="97.5">1</text>
<text x="123" y="98.5">~{UCR_DIR_WR_L}</text>
<text x="131.7" y="101.1">~{KI1EN}</text>
<text x="141.3" y="100.1">19</text>
<text x="141.7" y="97.5">1</text>
<text x="176.4" y="98.5">~{UCR_DIR_WR_L}</text>
<text x="185" y="101.1">~{KI0EN}</text>
<text x="194.6" y="100.1">19</text>
<text x="195.1" y="97.5">1</text>
<text x="45.5" y="106.4" transform="rotate(-90 45.5 106.4)">10</text>
<text x="98.8" y="106.4" transform="rotate(-90 98.8 106.4)">10</text>
<text x="152.1" y="106.4" transform="rotate(-90 152.1 106.4)">10</text>
<text x="205.5" y="106.4" transform="rotate(-90 205.5 106.4)">10</text>
<text x="45.5" y="117.8" transform="rotate(-90 45.5 117.8)">28</text>
<text x="98.8" y="117.8" transform="rotate(-90 98.8 117.8)">28</text>
<text x="152.1" y="117.8" transform="rotate(-90 152.1 117.8)">28</text>
<text x="205.5" y="117.8" transform="rotate(-90 205.5 117.8)">28</text>
<text x="35.8" y="120.4">11</text>
<text x="35.8" y="122.9">12</text>
<text x="35.8" y="125.5">13</text>
<text x="54.1" y="120.4">1</text>
<text x="89.2" y="120.4">11</text>
<text x="89.2" y="122.9">12</text>
<text x="89.2" y="125.5">13</text>
<text x="107.5" y="120.4">1</text>
<text x="142.5" y="120.4">11</text>
<text x="142.5" y="122.9">12</text>
<text x="142.5" y="125.5">13</text>
<text x="160.8" y="120.4">1</text>
<text x="195.9" y="120.4">11</text>
<text x="195.9" y="122.9">12</text>
<text x="195.9" y="125.5">13</text>
<text x="214.1" y="120.4">1</text>
<text x="35.8" y="128">15</text>
<text x="35.8" y="130.6">16</text>
<text x="54.1" y="130.6">8</text>
<text x="54.1" y="128">9</text>
<text x="89.2" y="128">15</text>
<text x="89.2" y="130.6">16</text>
<text x="107.5" y="130.6">8</text>
<text x="107.5" y="128">9</text>
<text x="142.5" y="128">15</text>
<text x="142.5" y="130.6">16</text>
<text x="160.8" y="130.6">8</text>
<text x="160.8" y="128">9</text>
<text x="195.9" y="128">15</text>
<text x="195.9" y="130.6">16</text>
<text x="214.1" y="130.6">8</text>
<text x="214.1" y="128">9</text>
<text x="10.3" y="135.6">C</text>
<text x="35.8" y="133.1">17</text>
<text x="35.8" y="135.6">18</text>
<text x="54.1" y="135.6">6</text>
<text x="54.1" y="133.1">7</text>
<text x="89.2" y="133.1">17</text>
<text x="89.2" y="135.6">18</text>
<text x="107.5" y="135.6">6</text>
<text x="107.5" y="133.1">7</text>
<text x="142.5" y="133.1">17</text>
<text x="142.5" y="135.6">18</text>
<text x="160.8" y="135.6">6</text>
<text x="160.8" y="133.1">7</text>
<text x="195.9" y="133.1">17</text>
<text x="195.9" y="135.6">18</text>
<text x="214.1" y="135.6">6</text>
<text x="214.1" y="133.1">7</text>
<text x="267.7" y="135.6">C</text>
<text x="35.8" y="138.2">19</text>
<text x="35.8" y="143.3">20</text>
<text x="54.1" y="143.3">3</text>
<text x="54.1" y="140.7">4</text>
<text x="54.1" y="138.2">5</text>
<text x="89.2" y="138.2">19</text>
<text x="89.2" y="143.3">20</text>
<text x="107.5" y="143.3">3</text>
<text x="107.5" y="140.7">4</text>
<text x="107.5" y="138.2">5</text>
<text x="142.5" y="138.2">19</text>
<text x="142.5" y="143.3">20</text>
<text x="160.8" y="143.3">3</text>
<text x="160.8" y="140.7">4</text>
<text x="160.8" y="138.2">5</text>
<text x="195.9" y="138.2">19</text>
<text x="195.9" y="143.3">20</text>
<text x="214.1" y="143.3">3</text>
<text x="214.1" y="140.7">4</text>
<text x="214.1" y="138.2">5</text>
<text x="35.8" y="145.8">26</text>
<text x="53.6" y="148.3">24</text>
<text x="53.6" y="145.8">25</text>
<text x="89.2" y="145.8">26</text>
<text x="107" y="148.3">24</text>
<text x="107" y="145.8">25</text>
<text x="142.5" y="145.8">26</text>
<text x="160.3" y="148.3">24</text>
<text x="160.3" y="145.8">25</text>
<text x="195.9" y="145.8">26</text>
<text x="213.6" y="148.3">24</text>
<text x="213.6" y="145.8">25</text>
<text x="21.7" y="151.9">~{UC_RAM_OE}</text>
<text x="25.4" y="154.4">~{UC_WE3}</text>
<text x="35.8" y="150.9">22</text>
<text x="35.8" y="153.4">27</text>
<text x="53.6" y="150.9">21</text>
<text x="53.6" y="153.4">23</text>
<text x="75" y="151.9">~{UC_RAM_OE}</text>
<text x="78.7" y="154.4">~{UC_WE2}</text>
<text x="89.2" y="150.9">22</text>
<text x="89.2" y="153.4">27</text>
<text x="107" y="150.9">21</text>
<text x="107" y="153.4">23</text>
<text x="128.3" y="151.9">~{UC_RAM_OE}</text>
<text x="132.1" y="154.4">~{UC_WE1}</text>
<text x="142.5" y="150.9">22</text>
<text x="142.5" y="153.4">27</text>
<text x="160.3" y="150.9">21</text>
<text x="160.3" y="153.4">23</text>
<text x="181.7" y="151.9">~{UC_RAM_OE}</text>
<text x="185.4" y="154.4">~{UC_WE0}</text>
<text x="195.9" y="150.9">22</text>
<text x="195.9" y="153.4">27</text>
<text x="213.6" y="150.9">21</text>
<text x="213.6" y="153.4">23</text>
<text x="45.5" y="161" transform="rotate(-90 45.5 161)">14</text>
<text x="98.8" y="161" transform="rotate(-90 98.8 161)">14</text>
<text x="152.1" y="161" transform="rotate(-90 152.1 161)">14</text>
<text x="205.5" y="161" transform="rotate(-90 205.5 161)">14</text>
<text x="10.3" y="185.7">D</text>
<text x="267.7" y="185.7">D</text>
<text x="35" y="205.6">1</text>
<text x="85" y="205.6">2</text>
<text x="135" y="205.6">3</text>
<text x="185" y="205.6">4</text>
<text x="235" y="205.6">5</text>
</g>
<g font-size="1.8" fill="#000084">
<text x="254" y="17.4">K[0..31]</text>
<text x="22.9" y="61.9">KI3-[24..31]</text>
<text x="76.2" y="61.9">KI2-[16..23]</text>
<text x="129.5" y="61.9">KI1-[8..15]</text>
<text x="184.1" y="61.9">KI0-[0..7]</text>
<text x="254" y="111.4">KX[0..7]</text>
<text x="252.7" y="167.3">KA[0..12]</text>
</g>
<g font-size="1.8">
<text x="37.8" y="26.7" transform="rotate(-90 37.8 26.7)">K31</text>
<text x="40.3" y="26.7" transform="rotate(-90 40.3 26.7)">K30</text>
<text x="55.5" y="26.7" transform="rotate(-90 55.5 26.7)">K24</text>
<text x="91.1" y="26.7" transform="rotate(-90 91.1 26.7)">K23</text>
<text x="108.9" y="26.7" transform="rotate(-90 108.9 26.7)">K16</text>
<text x="144.4" y="26.7" transform="rotate(-90 144.4 26.7)">K15</text>
<text x="162.2" y="26.7" transform="rotate(-90 162.2 26.7)">K8</text>
<text x="197.8" y="26.7" transform="rotate(-90 197.8 26.7)">K7</text>
<text x="37.8" y="57.4" transform="rotate(-90 37.8 57.4)">KI3-31</text>
<text x="55.5" y="57.4" transform="rotate(-90 55.5 57.4)">KI3-24</text>
<text x="91.1" y="57.4" transform="rotate(-90 91.1 57.4)">KI2-23</text>
<text x="144.4" y="57.4" transform="rotate(-90 144.4 57.4)">KI1-15</text>
<text x="162.2" y="56.4" transform="rotate(-90 162.2 56.4)">KI1-8</text>
<text x="197.8" y="56.4" transform="rotate(-90 197.8 56.4)">KI0-7</text>
<text x="215.6" y="56.4" transform="rotate(-90 215.6 56.4)">KI0-0</text>
<text x="27.7" y="74.6">KI3-31</text>
<text x="58.4" y="74.6">KX7</text>
<text x="81.1" y="74.6">KI2-23</text>
<text x="111.8" y="74.6">KX7</text>
<text x="134.4" y="74.6">KI1-15</text>
<text x="165.1" y="74.6">KX7</text>
<text x="188.7" y="74.6">KI0-7</text>
<text x="218.4" y="74.6">KX7</text>
<text x="27.7" y="92.4">KI3-24</text>
<text x="58.4" y="92.4">KX0</text>
<text x="81.1" y="92.4">KI2-16</text>
<text x="111.8" y="92.4">KX0</text>
<text x="135.4" y="92.4">KI1-8</text>
<text x="165.1" y="92.4">KX0</text>
<text x="188.7" y="92.4">KI0-0</text>
<text x="218.4" y="92.4">KX7</text>
<text x="30.3" y="120.3">KI3-24</text>
<text x="53.6" y="125.5">10KA0</text>
<text x="83.6" y="120.3">KI2-16</text>
<text x="107" y="125.5">10KA0</text>
<text x="137.9" y="120.3">KI1-8</text>
<text x="160.3" y="125.5">10KA0</text>
<text x="191.3" y="120.3">KI0-0</text>
<text x="213.6" y="125.5">10KA0</text>
<text x="30.3" y="138.1">KI3-31</text>
<text x="83.6" y="138.1">KI2-23</text>
<text x="136.9" y="138.1">KI1-15</text>
<text x="191.3" y="138.1">KI0-7</text>
<text x="54.1" y="156">2 KA12</text>
<text x="107.5" y="156">2 KA12</text>
<text x="160.8" y="156">2 KA12</text>
<text x="214.1" y="156">2 KA12</text>
</g>
<g font-size="1.8" fill="#008484">
<text x="28.6" y="34.9">VCC</text>
<text x="38.7" y="35.1" transform="rotate(-90 38.7 35.1)">Q0</text>
<text x="41.3" y="35.1" transform="rotate(-90 41.3 35.1)">Q1</text>
<text x="43.8" y="35.1" transform="rotate(-90 43.8 35.1)">Q2</text>
<text x="46.4" y="35.1" transform="rotate(-90 46.4 35.1)">Q3</text>
<text x="48.9" y="35.1" transform="rotate(-90 48.9 35.1)">Q4</text>
<text x="51.4" y="35.1" transform="rotate(-90 51.4 35.1)">Q5</text>
<text x="54" y="35.1" transform="rotate(-90 54 35.1)">Q6</text>
<text x="56.5" y="35.1" transform="rotate(-90 56.5 35.1)">Q7</text>
<text x="82" y="34.9">VCC</text>
<text x="92.1" y="35.1" transform="rotate(-90 92.1 35.1)">Q0</text>
<text x="94.6" y="35.1" transform="rotate(-90 94.6 35.1)">Q1</text>
<text x="97.2" y="35.1" transform="rotate(-90 97.2 35.1)">Q2</text>
<text x="99.7" y="35.1" transform="rotate(-90 99.7 35.1)">Q3</text>
<text x="102.2" y="35.1" transform="rotate(-90 102.2 35.1)">Q4</text>
<text x="104.8" y="35.1" transform="rotate(-90 104.8 35.1)">Q5</text>
<text x="107.3" y="35.1" transform="rotate(-90 107.3 35.1)">Q6</text>
<text x="109.9" y="35.1" transform="rotate(-90 109.9 35.1)">Q7</text>
<text x="135.3" y="34.9">VCC</text>
<text x="145.4" y="35.1" transform="rotate(-90 145.4 35.1)">Q0</text>
<text x="148" y="35.1" transform="rotate(-90 148 35.1)">Q1</text>
<text x="150.5" y="35.1" transform="rotate(-90 150.5 35.1)">Q2</text>
<text x="153" y="35.1" transform="rotate(-90 153 35.1)">Q3</text>
<text x="155.6" y="35.1" transform="rotate(-90 155.6 35.1)">Q4</text>
<text x="158.1" y="35.1" transform="rotate(-90 158.1 35.1)">Q5</text>
<text x="160.7" y="35.1" transform="rotate(-90 160.7 35.1)">Q6</text>
<text x="163.2" y="35.1" transform="rotate(-90 163.2 35.1)">Q7</text>
<text x="188.6" y="34.9">VCC</text>
<text x="198.8" y="35.1" transform="rotate(-90 198.8 35.1)">Q0</text>
<text x="201.3" y="35.1" transform="rotate(-90 201.3 35.1)">Q1</text>
<text x="203.8" y="35.1" transform="rotate(-90 203.8 35.1)">Q2</text>
<text x="206.4" y="35.1" transform="rotate(-90 206.4 35.1)">Q3</text>
<text x="208.9" y="35.1" transform="rotate(-90 208.9 35.1)">Q4</text>
<text x="211.5" y="35.1" transform="rotate(-90 211.5 35.1)">Q5</text>
<text x="214" y="35.1" transform="rotate(-90 214 35.1)">Q6</text>
<text x="216.5" y="35.1" transform="rotate(-90 216.5 35.1)">Q7</text>
<text x="36.6" y="40">VCC</text>
<text x="45.9" y="40">74LS574</text>
<text x="61.1" y="40">GND</text>
<text x="69.5" y="36.4">U34</text>
<text x="89.9" y="40">VCC</text>
<text x="99.3" y="40">74LS574</text>
<text x="114.4" y="40">GND</text>
<text x="122.8" y="36.4">U37</text>
<text x="143.3" y="40">VCC</text>
<text x="152.6" y="40">74LS574</text>
<text x="167.8" y="40">GND</text>
<text x="176.2" y="36.4">U40</text>
<text x="196.6" y="40">VCC</text>
<text x="206" y="40">74LS574</text>
<text x="221.1" y="40">GND</text>
<text x="229.5" y="36.4">U43</text>
<text x="38.7" y="46" transform="rotate(-90 38.7 46)">D0</text>
<text x="41.3" y="46" transform="rotate(-90 41.3 46)">D1</text>
<text x="43.8" y="46" transform="rotate(-90 43.8 46)">D2</text>
<text x="46.4" y="46" transform="rotate(-90 46.4 46)">D3</text>
<text x="48.9" y="46" transform="rotate(-90 48.9 46)">D4</text>
<text x="51.4" y="46" transform="rotate(-90 51.4 46)">D5</text>
<text x="54" y="46" transform="rotate(-90 54 46)">D6</text>
<text x="56.5" y="46" transform="rotate(-90 56.5 46)">D7</text>
<text x="61.6" y="46" transform="rotate(-90 61.6 46)">Cp</text>
<text x="64.1" y="46" transform="rotate(-90 64.1 46)">OE</text>
<text x="92.1" y="46" transform="rotate(-90 92.1 46)">D0</text>
<text x="94.6" y="46" transform="rotate(-90 94.6 46)">D1</text>
<text x="97.2" y="46" transform="rotate(-90 97.2 46)">D2</text>
<text x="99.7" y="46" transform="rotate(-90 99.7 46)">D3</text>
<text x="102.2" y="46" transform="rotate(-90 102.2 46)">D4</text>
<text x="104.8" y="46" transform="rotate(-90 104.8 46)">D5</text>
<text x="107.3" y="46" transform="rotate(-90 107.3 46)">D6</text>
<text x="109.9" y="46" transform="rotate(-90 109.9 46)">D7</text>
<text x="114.9" y="46" transform="rotate(-90 114.9 46)">Cp</text>
<text x="117.5" y="46" transform="rotate(-90 117.5 46)">OE</text>
<text x="145.4" y="46" transform="rotate(-90 145.4 46)">D0</text>
<text x="148" y="46" transform="rotate(-90 148 46)">D1</text>
<text x="150.5" y="46" transform="rotate(-90 150.5 46)">D2</text>
<text x="153" y="46" transform="rotate(-90 153 46)">D3</text>
<text x="155.6" y="46" transform="rotate(-90 155.6 46)">D4</text>
<text x="158.1" y="46" transform="rotate(-90 158.1 46)">D5</text>
<text x="160.7" y="46" transform="rotate(-90 160.7 46)">D6</text>
<text x="163.2" y="46" transform="rotate(-90 163.2 46)">D7</text>
<text x="168.3" y="46" transform="rotate(-90 168.3 46)">Cp</text>
<text x="170.8" y="46" transform="rotate(-90 170.8 46)">OE</text>
<text x="198.8" y="46" transform="rotate(-90 198.8 46)">D0</text>
<text x="201.3" y="46" transform="rotate(-90 201.3 46)">D1</text>
<text x="203.8" y="46" transform="rotate(-90 203.8 46)">D2</text>
<text x="206.4" y="46" transform="rotate(-90 206.4 46)">D3</text>
<text x="208.9" y="46" transform="rotate(-90 208.9 46)">D4</text>
<text x="211.5" y="46" transform="rotate(-90 211.5 46)">D5</text>
<text x="214" y="46" transform="rotate(-90 214 46)">D6</text>
<text x="216.5" y="46" transform="rotate(-90 216.5 46)">D7</text>
<text x="221.6" y="46" transform="rotate(-90 221.6 46)">Cp</text>
<text x="224.2" y="46" transform="rotate(-90 224.2 46)">OE</text>
<text x="17.2" y="51.4">VCC</text>
<text x="69.2" y="57.8">GND</text>
<text x="122.5" y="57.8">GND</text>
<text x="175.8" y="57.8">GND</text>
<text x="229.2" y="57.8">GND</text>
<text x="39.1" y="75.6">A0</text>
<text x="46.4" y="77.1" transform="rotate(-90 46.4 77.1)">VCC</text>
<text x="50.1" y="75.6">B0</text>
<text x="92.5" y="75.6">A0</text>
<text x="99.7" y="77.1" transform="rotate(-90 99.7 77.1)">VCC</text>
<text x="103.4" y="75.6">B0</text>
<text x="145.8" y="75.6">A0</text>
<text x="153" y="77.1" transform="rotate(-90 153 77.1)">VCC</text>
<text x="156.7" y="75.6">B0</text>
<text x="199.1" y="75.6">A0</text>
<text x="206.4" y="77.1" transform="rotate(-90 206.4 77.1)">VCC</text>
<text x="210.1" y="75.6">B0</text>
<text x="39.1" y="78.1">A1</text>
<text x="39.1" y="80.6">A2</text>
<text x="39.1" y="83.2">A3</text>
<text x="50.1" y="83.2">B3</text>
<text x="50.1" y="80.6">B2</text>
<text x="50.1" y="78.1">B1</text>
<text x="92.5" y="78.1">A1</text>
<text x="92.5" y="80.6">A2</text>
<text x="92.5" y="83.2">A3</text>
<text x="103.4" y="83.2">B3</text>
<text x="103.4" y="80.6">B2</text>
<text x="103.4" y="78.1">B1</text>
<text x="145.8" y="78.1">A1</text>
<text x="145.8" y="80.6">A2</text>
<text x="145.8" y="83.2">A3</text>
<text x="156.7" y="83.2">B3</text>
<text x="156.7" y="80.6">B2</text>
<text x="156.7" y="78.1">B1</text>
<text x="199.1" y="78.1">A1</text>
<text x="199.1" y="80.6">A2</text>
<text x="199.1" y="83.2">A3</text>
<text x="210.1" y="83.2">B3</text>
<text x="210.1" y="80.6">B2</text>
<text x="210.1" y="78.1">B1</text>
<text x="39.1" y="85.7">A4</text>
<text x="39.1" y="88.3">A5</text>
<text x="50.1" y="88.3">B5</text>
<text x="50.1" y="85.7">B4</text>
<text x="92.5" y="85.7">A4</text>
<text x="92.5" y="88.3">A5</text>
<text x="103.4" y="88.3">B5</text>
<text x="103.4" y="85.7">B4</text>
<text x="145.8" y="85.7">A4</text>
<text x="145.8" y="88.3">A5</text>
<text x="156.7" y="88.3">B5</text>
<text x="156.7" y="85.7">B4</text>
<text x="199.1" y="85.7">A4</text>
<text x="199.1" y="88.3">A5</text>
<text x="210.1" y="88.3">B5</text>
<text x="210.1" y="85.7">B4</text>
<text x="39.1" y="90.8">A6</text>
<text x="39.1" y="93.3">A7</text>
<text x="43.8" y="91.4" transform="rotate(-90 43.8 91.4)">74HC245</text>
<text x="50.1" y="93.3">B7</text>
<text x="50.1" y="90.8">B6</text>
<text x="92.5" y="90.8">A6</text>
<text x="92.5" y="93.3">A7</text>
<text x="97.2" y="91.4" transform="rotate(-90 97.2 91.4)">74HC245</text>
<text x="103.4" y="93.3">B7</text>
<text x="103.4" y="90.8">B6</text>
<text x="145.8" y="90.8">A6</text>
<text x="145.8" y="93.3">A7</text>
<text x="150.5" y="91.4" transform="rotate(-90 150.5 91.4)">74HC245</text>
<text x="156.7" y="93.3">B7</text>
<text x="156.7" y="90.8">B6</text>
<text x="199.1" y="90.8">A6</text>
<text x="199.1" y="93.3">A7</text>
<text x="203.8" y="91.4" transform="rotate(-90 203.8 91.4)">74HC245</text>
<text x="210.1" y="93.3">B7</text>
<text x="210.1" y="90.8">B6</text>
<text x="39.1" y="98.4">A-&gt;B</text>
<text x="39.1" y="101">CE</text>
<text x="46.4" y="101.9" transform="rotate(-90 46.4 101.9)">GND</text>
<text x="56.5" y="99.4" transform="rotate(-90 56.5 99.4)">U32</text>
<text x="92.5" y="98.4">A-&gt;B</text>
<text x="92.5" y="101">CE</text>
<text x="99.7" y="101.9" transform="rotate(-90 99.7 101.9)">GND</text>
<text x="109.9" y="99.4" transform="rotate(-90 109.9 99.4)">U35</text>
<text x="145.8" y="98.4">A-&gt;B</text>
<text x="145.8" y="101">CE</text>
<text x="153" y="101.9" transform="rotate(-90 153 101.9)">GND</text>
<text x="163.2" y="99.4" transform="rotate(-90 163.2 99.4)">U38</text>
<text x="199.1" y="98.4">A-&gt;B</text>
<text x="199.1" y="101">CE</text>
<text x="206.4" y="101.9" transform="rotate(-90 206.4 101.9)">GND</text>
<text x="216.5" y="99.4" transform="rotate(-90 216.5 99.4)">U41</text>
<text x="56.5" y="119.7" transform="rotate(-90 56.5 119.7)">U33</text>
<text x="109.9" y="119.7" transform="rotate(-90 109.9 119.7)">U36</text>
<text x="163.2" y="119.7" transform="rotate(-90 163.2 119.7)">U39</text>
<text x="216.5" y="119.7" transform="rotate(-90 216.5 119.7)">U42</text>
<text x="38.6" y="121.3">DQ0</text>
<text x="38.6" y="123.8">DQ1</text>
<text x="46.4" y="121.8" transform="rotate(-90 46.4 121.8)">Vcc</text>
<text x="50.3" y="121.3">NC</text>
<text x="91.9" y="121.3">DQ0</text>
<text x="91.9" y="123.8">DQ1</text>
<text x="99.7" y="121.8" transform="rotate(-90 99.7 121.8)">Vcc</text>
<text x="103.6" y="121.3">NC</text>
<text x="145.3" y="121.3">DQ0</text>
<text x="145.3" y="123.8">DQ1</text>
<text x="153" y="121.8" transform="rotate(-90 153 121.8)">Vcc</text>
<text x="157" y="121.3">NC</text>
<text x="198.6" y="121.3">DQ0</text>
<text x="198.6" y="123.8">DQ1</text>
<text x="206.4" y="121.8" transform="rotate(-90 206.4 121.8)">Vcc</text>
<text x="210.3" y="121.3">NC</text>
<text x="38.6" y="126.4">DQ2</text>
<text x="38.6" y="128.9">DQ3</text>
<text x="38.6" y="131.4">DQ4</text>
<text x="50.6" y="126.4">A0</text>
<text x="50.6" y="131.4">A2</text>
<text x="50.6" y="128.9">A1</text>
<text x="91.9" y="126.4">DQ2</text>
<text x="91.9" y="128.9">DQ3</text>
<text x="91.9" y="131.4">DQ4</text>
<text x="103.9" y="126.4">A0</text>
<text x="103.9" y="131.4">A2</text>
<text x="103.9" y="128.9">A1</text>
<text x="145.3" y="126.4">DQ2</text>
<text x="145.3" y="128.9">DQ3</text>
<text x="145.3" y="131.4">DQ4</text>
<text x="157.3" y="126.4">A0</text>
<text x="157.3" y="131.4">A2</text>
<text x="157.3" y="128.9">A1</text>
<text x="198.6" y="126.4">DQ2</text>
<text x="198.6" y="128.9">DQ3</text>
<text x="198.6" y="131.4">DQ4</text>
<text x="210.6" y="126.4">A0</text>
<text x="210.6" y="131.4">A2</text>
<text x="210.6" y="128.9">A1</text>
<text x="38.6" y="134">DQ5</text>
<text x="38.6" y="136.5">DQ6</text>
<text x="50.6" y="136.5">A4</text>
<text x="50.6" y="134">A3</text>
<text x="91.9" y="134">DQ5</text>
<text x="91.9" y="136.5">DQ6</text>
<text x="103.9" y="136.5">A4</text>
<text x="103.9" y="134">A3</text>
<text x="145.3" y="134">DQ5</text>
<text x="145.3" y="136.5">DQ6</text>
<text x="157.3" y="136.5">A4</text>
<text x="157.3" y="134">A3</text>
<text x="198.6" y="134">DQ5</text>
<text x="198.6" y="136.5">DQ6</text>
<text x="210.6" y="136.5">A4</text>
<text x="210.6" y="134">A3</text>
<text x="38.6" y="139.1">DQ7</text>
<text x="46.4" y="142.8" transform="rotate(-90 46.4 142.8)">AS6C6264</text>
<text x="50.6" y="141.6">A6</text>
<text x="50.6" y="139.1">A5</text>
<text x="91.9" y="139.1">DQ7</text>
<text x="99.7" y="142.8" transform="rotate(-90 99.7 142.8)">AS6C6264</text>
<text x="103.9" y="141.6">A6</text>
<text x="103.9" y="139.1">A5</text>
<text x="145.3" y="139.1">DQ7</text>
<text x="153" y="142.8" transform="rotate(-90 153 142.8)">AS6C6264</text>
<text x="157.3" y="141.6">A6</text>
<text x="157.3" y="139.1">A5</text>
<text x="198.6" y="139.1">DQ7</text>
<text x="206.4" y="142.8" transform="rotate(-90 206.4 142.8)">AS6C6264</text>
<text x="210.6" y="141.6">A6</text>
<text x="210.6" y="139.1">A5</text>
<text x="38.6" y="144.1">CE#</text>
<text x="38.6" y="146.7">CE2</text>
<text x="50.6" y="149.2">A9</text>
<text x="50.6" y="146.7">A8</text>
<text x="50.6" y="144.1">A7</text>
<text x="91.9" y="144.1">CE#</text>
<text x="91.9" y="146.7">CE2</text>
<text x="103.9" y="149.2">A9</text>
<text x="103.9" y="146.7">A8</text>
<text x="103.9" y="144.1">A7</text>
<text x="145.3" y="144.1">CE#</text>
<text x="145.3" y="146.7">CE2</text>
<text x="157.3" y="149.2">A9</text>
<text x="157.3" y="146.7">A8</text>
<text x="157.3" y="144.1">A7</text>
<text x="198.6" y="144.1">CE#</text>
<text x="198.6" y="146.7">CE2</text>
<text x="210.6" y="149.2">A9</text>
<text x="210.6" y="146.7">A8</text>
<text x="210.6" y="144.1">A7</text>
<text x="38.6" y="151.8">OE#</text>
<text x="38.6" y="154.3">WE#</text>
<text x="49.6" y="151.8">A10</text>
<text x="49.6" y="154.3">A11</text>
<text x="91.9" y="151.8">OE#</text>
<text x="91.9" y="154.3">WE#</text>
<text x="102.9" y="151.8">A10</text>
<text x="102.9" y="154.3">A11</text>
<text x="145.3" y="151.8">OE#</text>
<text x="145.3" y="154.3">WE#</text>
<text x="156.3" y="151.8">A10</text>
<text x="156.3" y="154.3">A11</text>
<text x="198.6" y="151.8">OE#</text>
<text x="198.6" y="154.3">WE#</text>
<text x="209.6" y="151.8">A10</text>
<text x="209.6" y="154.3">A11</text>
<text x="46.4" y="158.2" transform="rotate(-90 46.4 158.2)">GND</text>
<text x="49.6" y="156.8">A12</text>
<text x="99.7" y="158.2" transform="rotate(-90 99.7 158.2)">GND</text>
<text x="102.9" y="156.8">A12</text>
<text x="153" y="158.2" transform="rotate(-90 153 158.2)">GND</text>
<text x="156.3" y="156.8">A12</text>
<text x="206.4" y="158.2" transform="rotate(-90 206.4 158.2)">GND</text>
<text x="209.6" y="156.8">A12</text>
<text x="32.3" y="170.8">GND</text>
</g>
<g font-size="1.8" fill="#008400">
<text x="215.6" y="30.2" transform="rotate(-90 215.6 30.2)">12K0</text>
<text x="108.9" y="56.1" transform="rotate(-90 108.9 56.1)">KI2-16</text>
</g>
<g font-size="1.8" fill="#0000c2">
<text x="76.2" y="111.4">NC</text>
<text x="129.5" y="111.4">NC</text>
<text x="184.1" y="111.4">NC</text>
</g>
</svg>
